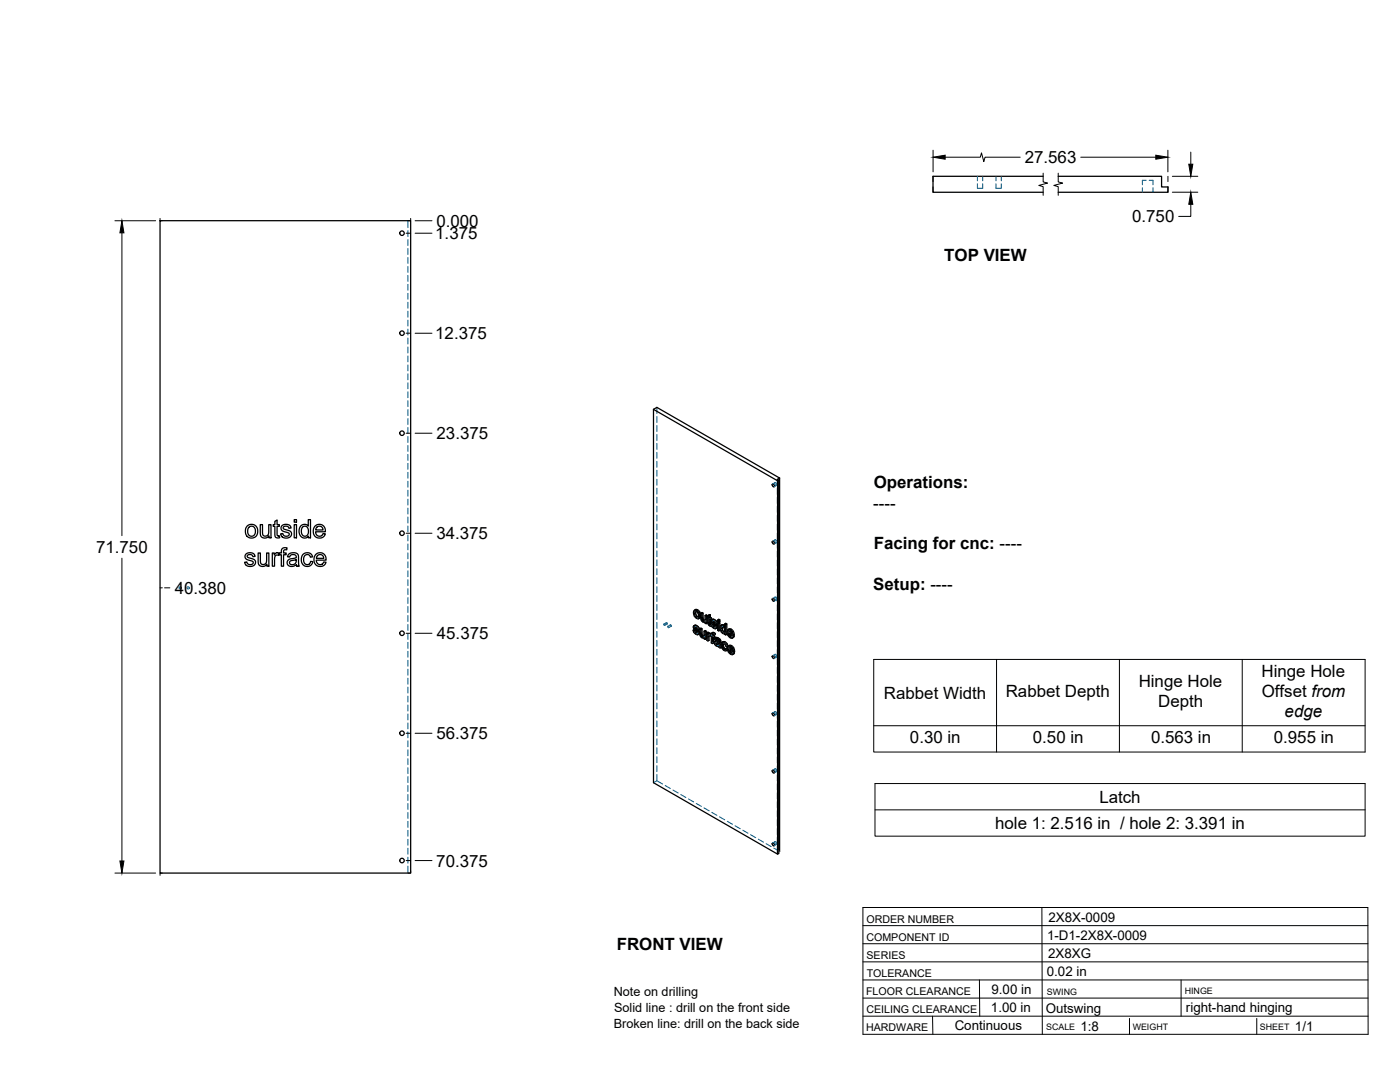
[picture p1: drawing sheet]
<svg xmlns="http://www.w3.org/2000/svg" width="559mm" height="432mm" viewBox="0 0 559 432" stroke-linecap="round" stroke-linejoin="round" font-family="sans-serif">
<!-- layer: Hidden -->
<g fill="none" stroke="#00557f" stroke-width=".4">
<path d="M390.1 73.3v1.8h2.1v-1.8M390.1 70.4v1.8M392.2 70.4v1.8M397.5 73.3v1.8h2.1v-1.8M397.5 70.4v1.8M399.6 70.4v1.8M456 74.9v1.8M457.5 71.9h-1.5v1.8M458.7 71.9h1.5v1.8M460.2 74.9v1.8M162.8 88.1v2.7M162.8 92v2.4"/>
<path d="M162.8 95.6v2.4M162.8 99.2v2.4M162.8 102.8v2.3M162.8 106.3v2.4M162.8 109.9v2.4M162.8 113.5v2.3M162.8 117.1v2.3M162.8 120.6v2.4M162.8 124.2v2.4M162.8 127.8v2.3M162.8 131.3v2.4M162.8 134.9v2.4"/>
<path d="M162.8 138.5v2.4M162.8 142v2.4M162.8 145.6v2.4M162.8 149.2v2.4M162.8 152.8v2.4M162.8 156.3v2.4M162.8 159.9v2.4M162.8 163.5v2.4M162.8 167v2.4M162.8 170.6v2.4M162.8 174.2v2.4M162.8 177.8v2.3"/>
<path d="M262.2 162.6v2.4M262.2 166.2v2.4M262.2 169.8v2.4M262.2 173.4v2.4M262.2 177v2.3M162.8 181.3v2.4M162.8 184.9v2.4M162.8 188.5v2.4M162.8 192v2.4M162.8 195.6v2.4M162.8 199.2v2.4M262.2 180.5v2.4"/>
<path d="M262.2 184.1v2.4M262.2 187.7v2.4M262.2 191.2v2.4M262.2 194.8v2.4M262.2 198.4v2.4M309.3 192.7a.53 .53 0 0 1 .7 .3 .53 .53 0 0 1-.4 .7zM309.3 192.6l-1 .6M310 193.7l-1 .6M310.3 191.3v2.5M310.3 194.9v2.4M310.3 198.5v2.4M162.8 202.8v2.3"/>
<path d="M162.8 206.3v2.4M162.8 209.9v2.4M162.8 213.5v2.4M162.8 217.1v2.3M262.2 202v2.3M262.2 205.5v2.4M262.2 209.1v2.4M262.2 212.7v2.4M262.2 216.2v2.4M262.2 219.8v2.4M309.3 215.5a.53 .53 0 0 1 .7 .3 .53 .53 0 0 1-.4 .7zM309.3 215.5l-1 .5"/>
<path d="M310 216.6l-1 .5M310.3 202.1v2.4M310.3 205.7v2.3M310.3 209.2v2.4M310.3 212.8v2.4M310.3 216.4v2.4M310.3 220v2.3M162.8 220.6v2.4M162.8 224.2v2.4M162.8 227.8v2.4M162.8 231.4v2.3M162.8 234.9v2.4"/>
<path d="M162.8 238.5v2.4M262.2 223.4v2.4M262.2 227v2.3M262.2 230.5v2.4M262.2 234.1v2.4M262.2 237.7v2.4M309.3 238.3a.54 .54 0 0 1 .7 .4 .54 .54 0 0 1-.4 .7zM309.3 238.3l-1 .6M310 239.4l-1 .6M310.3 223.5v2.4M310.3 227.1v2.4M310.3 230.7v2.3"/>
<path d="M310.3 234.3v2.3M310.3 237.8v2.4M162.8 242.1v2.4M162.8 245.6v2.4M162.8 249.2v2.4M162.8 252.8v2.4M162.8 256.3v2.4M162.8 259.9v2.4M262.2 241.3v2.3M262.2 244.8v2.4M262.2 248.4v2.4M262.2 252v2.3"/>
<path d="M262.2 255.5v2.4M262.2 259.1v2.4M266 248.5l-1 .5M266.3 249l-1 .6M267.6 249.4l-1 .5M267.9 249.9l-1 .6M277.1 251.2l.3 1M277.2 250l-.5 .2M277.2 244.2l-.4 .3M277.3 251.3l.3 .3M277.3 250.4l-.5 .3M277.3 249.6l-.5 .3"/>
<path d="M277.4 249.5l-.1 .9 1.3 1.4a.35 .35 0 0 1 .3 .5 .35 .35 0 0 1-.5 .2M277.4 252.2l.8 .7 .8 .1M277.4 252.2l-.4 .2M277.5 251.4l-.1 .1M277.6 250.9l-.5 .2M277.6 245.6l.7 .8 1.1 .2M277.6 245.6l-.5 .3M277.6 250.2h-.1M277.6 250.3l.1-.3h.3l1.2 1.1M277.6 243.2l-.4 1 .4 1.4M277.7 250l-.5 .3M277.9 243.8l-.1 .2"/>
<path d="M277.9 243.8h.7l.6 1v1.1l-.5 .3M277.9 243.8l-.4 .2M278.2 250.1l-.5 .3M278.2 252.9l-.4 .2M278.2 251l.4 .3M278.3 252.8l.4-.3-.5 .3M278.5 243.8l-.5 .3M278.5 246.5l-.5 .3M278.6 250.5l-.5 .2M278.7 251.9l-.5 .3M278.7 250.9l-.4 .3M278.8 253l-.5 .3"/>
<path d="M278.8 252.3l-.4 .3M279 246.1l-.4 .3M279 244.4l-.4 .2M279.1 246.7l-.4 .3M279.2 245.4l-.4 .2M279.8 250.7l.2 3 .8 .6 .7-.1v.5l.4 .2M279.8 253l-.4 .3M280 253.5l-.5 .2M280.2 244.4l.2 2.8 .7 .8h.8v.4l.4 .3M280.2 246.8l-.4 .3M280.2 253.9l-.4 .3M280.4 247.2l-.5 .3"/>
<path d="M280.6 247.7l-.4 .2M280.7 254.3l-.5 .2M281.1 248l-.5 .3M281.1 254l-.2 .1M281.3 253.9l-.5 .3M281.3 254.3l-.2 .2M281.4 253.8l-.5 .2M281.5 251.6l-.1 2-.5 .4M281.5 254.7l-.4 .2M281.5 254.2l-.4 .3M281.5 247.7l-.2 .2M281.7 247.7l-.5 .2"/>
<path d="M281.8 247.5l-.5 .3M281.9 245.4l-.1 2-.4 .3M281.9 248.4l-.4 .3M281.9 248l-.4 .2 .2-.1M282.3 246.2v.4l.5-.3M282.6 252.3v3l.4 .2M282.6 255.3l-.5 .2M282.8 245.9l-.2 .1M283 253l-.5 .2M283.1 245.3v.8l-.3-.2v.4l.3 .2v2.4l.9 .7-.2-.5M283.1 253.4l-.1 .1M283.1 246.5l-.5 .2"/>
<path d="M283.1 246.1l-.5 .3M283.1 248.9l-.4 .2M283.2 252.8l-.2 .1M283.3 253.2l-.5 .3M283.3 249.2l-.4 .2M283.5 253.3l-.4 .2 .2-.3 .5 .4 .2-.3 .4 .4v2.6l.4 .3M283.5 246.7l-.4 .3M283.7 249.5l-.4 .2M284 247l-.5-.3v.5M284 253.2l-.5 .2M284 253.1h-.1M284 253.3l-.5 .2"/>
<path d="M284 249.2l-.2 .1M284 249.6l-.1 .1M284.2 248.9l.4 .9M284.3 247.6l-.5 .2M284.4 256.3l-.5 .3M284.4 253.7l-.5 .3M284.4 247.3l-.5 .2M284.4 248.9l.3 .3M284.4 252.6l-.4 .2M284.4 248.1l-.5 .2M284.5 247.1l-.2 .7 .7 1a1.05 1.05 0 0 1 .9 1.3h-.4l.4-.2M284.5 252.4l-.1 .9-.5-.2"/>
<path d="M284.6 249.8l.7 .7 .8 .1M284.6 249.8l-.5 .2M284.6 249v.1M284.7 248.5l-.5 .3M284.7 247.8l-.1 .1M284.8 247.9v-.3l.5 .1 1 1M284.8 254l-.4 .2M284.8 247.6l-.4 .3M284.9 253l-1.4 .7 .5-.2M285.2 253l-.5 .3M285.3 247.7l-.5 .3M285.3 254.3l-.5-.3v.5"/>
<path d="M285.3 254.7l.5-.3-.2 .5 .4 .2a.88 .88 0 0 1 1 .1 .88 .88 0 0 1 .3 .9l-.5-.1M285.4 248.6l.3 .3M285.4 250.4l.4-.2-.9 .5M285.4 253.2l-.5-.3-.1 .4M285.5 256.2l-.4 .2M285.6 255.8l-.5 .3M285.6 254.9l-.5 .2M285.7 248.1l-.5 .2M285.7 255.7l-.2 .6 .2 .6 .9 .8h.7l.1 .4M285.7 256.9l-.4 .3M285.8 249.6l-.5 .2M285.9 248.5l-.5 .3"/>
<path d="M285.9 250.7l-.5 .2M285.9 256.5l.3-.3a.78 .78 0 0 1 .9 .2 .78 .78 0 0 1 0 .9h-.3M286.1 256.2l-.4 .2 .3-.2M286.2 256.2l-.5 .2M286.2 254.9l-.4 .2M286.4 257.6l-.5 .2M286.7 255l-.5 .3M286.9 257.7l-.5 .3M286.9 248.3v3l.4 .3M286.9 247.1v.6l.4 .3M286.9 251.3l-.5 .3M286.9 247.7l-.5 .3"/>
<path d="M287.1 257.3l-.4 .3M287.2 255.5l-.5 .2M287.2 257.2l-.4 .3 .1-.2M287.3 256.5l-.4 .3M287.3 256.1l-.4 .3M287.3 256l-.4 .2M287.3 257.7l-.4 .2M287.4 258.1l.5 .3M287.4 258.1l-.4 .2M287.9 250.4l-.5 .2M288 251.2l-.5 .3M288 249.6l-.5 .3"/>
<path d="M288.2 249.3l-.3 .7 .2 1.6 .6 .7 .6 .4 .4-.2v.4l.4 .3M288.3 257.1l-.5 .3M288.4 252l-.4 .3M288.4 256.3l-.4 .3M288.5 249.9l-.1 .1M288.5 249.9l.7 .1 .5 1v.9l-.5 .3M288.5 249.8l-.4 .3 .4-.2M288.6 258.4l-.4 .3M288.6 256.1l-.3 .7 .2 1.5 .7 .8 1 .4M288.8 256.8l.6-.2 .7 1 .4 .1M289 256.6l-.5 .3M289 252.6l-.5 .2"/>
<path d="M289 249.9l-.5 .2M289.4 249.8l-.2 .1M289.5 259.3l-.5 .3M289.5 256.6l-.4 .3M289.5 252.2l-.4 .2M289.5 250.4l-.4 .3M289.7 248.8v1.4l-.5-.6M289.7 250.2l-.5 .3M289.7 252.5l-.4 .3M289.7 251.5l-.4 .2M289.7 252.9l-.4 .3M289.9 257l-.5 .3"/>
<path d="M289.9 259h-.3M289.9 259l-.4 .2M290.1 257.6l-.5 .2M290.1 258.6l-.2 .4M290.4 258.7l.2 .2-.2 .4M290.6 258.9l-.2 .1M290.7 252l-.5 .2M290.8 258.6l-.5 .2M291 251l-.3 .8 .3 1.5 .9 1 .9 .1M291 253.3l-.4 .3M291.1 252.3l-.4 .3M291.1 259.9l-.4 .2"/>
<path d="M291.1 257.6l-.3 .6 .3 1.7 .9 .9 .9 .1M291.2 252.9l-.1-.6 2 1.2M291.3 258.9l-.5 .3M291.4 259.5l-.1-.6 1.9 1.1M291.4 251.5l-.2 .2M291.4 251.5l.8 .3 .4 1-.6-.3M291.4 251.5l-.5 .2M291.5 258l-.2 .2M291.5 258l.8 .3 .4 1.1-.6-.4M291.5 258l-.4 .3M291.9 251.5l-.5 .3M291.9 254.3l-.5 .2"/>
<path d="M292 258.1l-.4 .2M292.1 253.9h.2M292.4 253.9l-.4 .2 .3-.2M292.4 252.1l-.4 .3M292.6 258.7l-.5 .2M292.6 252.8l-.5 .2M292.6 253.6l-.1 .1M292.7 254.4l-.5 .3M292.7 253.7l-.4 .2M292.7 259.4l-.4 .2M310.3 241.4v2.4M310.3 245v2.3"/>
<path d="M310.3 248.5v2.4M310.3 252.1v2.4M310.3 255.7v2.4M310.3 259.2v2.4M162.8 263.5v2.4M162.8 267.1v2.4M162.8 270.6v2.4M162.8 274.2v2.4M162.8 277.8v2.4M262.2 262.7v2.4M262.2 266.3v2.3M262.2 269.8v2.4"/>
<path d="M262.2 273.4v2.4M262.2 277v2.4M292.2 260.5h.3M292.5 260.5l-.4 .2M292.5 260.5l-.9 .6M292.7 260.2h-.1M292.8 261l-.5 .2M292.8 260.2l-.3 .3M309.3 261.2a.57 .57 0 0 1 .7 .3 .57 .57 0 0 1-.3 .7l-.4-.3zM309.3 261.1l-1 .6M310 262.2l-1 .6M310.3 262.8v2.4"/>
<path d="M310.3 266.4v2.4M310.3 270v2.4M310.3 273.5v2.4M310.3 277.1v2.4M162.8 281.3v2.4M162.8 284.9v2.4M162.8 288.5v2.4M162.8 292.1v2.3M162.8 295.6v2.4M162.8 299.2v2.4M262.2 280.5v2.4M262.2 284.1v2.4"/>
<path d="M262.2 287.7v2.4M262.2 291.3v2.3M262.2 294.8v2.4M262.2 298.4v2.4M309.3 284a.59 .59 0 0 1 .7 .4 .59 .59 0 0 1-.3 .7l-.5-.6zM309.3 284l-1 .6M310 285.1l-1 .6M310.3 280.7v2.4M310.3 284.2v2.4M310.3 287.8v2.4M310.3 291.4v2.4M310.3 295v2.3"/>
<path d="M310.3 298.5v2.4M162.8 302.8v2.4M162.8 306.4v2.3M162.8 309.9v2.4M162.8 313.5v2.4M162.8 317.1v2.3M262.2 309.1v2.5l2.3 1.3M262.2 302v2.4M262.2 305.5v2.4M262.2 311.6l-1.4 .8M265.5 313.5l2.1 1.2M268.6 315.3l2.1 1.2"/>
<path d="M271.7 317.1l2.1 1.2M274.8 318.9l2.1 1.1M309.3 306.8a.57 .57 0 0 1 .7 .4 .57 .57 0 0 1-.3 .7l-.5-.6zM309.3 306.8l-1 .6M310 307.9l-1 .6M310.3 302.1v2.4M310.3 305.7v2.4M310.3 309.3v2.3M310.3 312.8v2.4M310.3 316.4v2.4M310.3 320v2.3M162.8 320.7v2.3"/>
<path d="M162.8 324.2v2.4M162.8 327.8v2.4M162.8 331.4v2.3M162.8 334.9v2.4M162.8 338.5v2.4M277.9 320.6l2.1 1.2M281 322.4l2.1 1.2M284.1 324.2l2.1 1.2M287.2 326l2.1 1.2M290.3 327.8l2.1 1.2M293.4 329.5l2 1.2M296.5 331.3l2.1 1.2"/>
<path d="M299.6 333.1l2 1.2M302.7 334.9l2 1.2M305.8 336.7l2 1.2M308.9 338.5l2.3 1.3M309.3 335.9a.57 .57 0 0 1 .7 .4 .57 .57 0 0 1-.3 .7l-.4-.5zM309.3 335.9l-1 .6M310 337l-1 .6M310.3 323.6v2.3M310.3 327.1v2.4M310.3 330.7v2.4M310.3 334.3v2.3M310.3 337.8v2.5"/>
<path d="M310.8 340l-.5 .3M162.8 342.1v2.4M162.8 345.7v2.7M310.3 340.3l.5 .3"/>
<circle cx="71.9" cy="234.6" r=".45"/>
<circle cx="75.1" cy="234.6" r=".45"/>
<circle cx="265.2" cy="249.2" r=".27"/>
<circle cx="266.2" cy="248.7" r=".27"/>
<circle cx="266.8" cy="250.2" r=".26"/>
<circle cx="267.8" cy="249.6" r=".27"/>
</g>
<!-- layer: Visible -->
<g fill="none" stroke="#000" stroke-width=".51">
<path d="M416.4 70.4h-44v6.3h44M422.4 70.4h41.2v4.2h2.6v2.1h-43.8M63.9 88.1h100v260.3h-100zM260.8 163.4v149l49.6 28.5 .4-.3v-149l-.5-.3 .9-.5M260.8 163.4l49.6 28.5v149M260.8 163.4l1.4-.8 49 28.2M308.3 193.2l.6 .2 .2 .8-.7-.2zM310.8 191.6l-.4 .3M311.2 190.8v149l-.4 .2M98.7 209.8l1.5-.5a2.65 2.65 0 0 1 2.6 3.7 2.65 2.65 0 0 1-4.6 .4l-.2-1a2.97 2.97 0 0 1 .7-2.6zM99.3 210.5l.8-.5a1.97 1.97 0 0 1 1.9 2 1.97 1.97 0 0 1-2 2l-.7-.5-.4-.8v-1.3zM103.9 209.4h.9v2.9a1.32 1.32 0 0 0 1.3 1.7 1.32 1.32 0 0 0 1.2-1.8v-2.8h.9v5.2h-.8v-.8a1.88 1.88 0 0 1-2.3 .9 1.88 1.88 0 0 1-1.2-2.1z"/>
<path d="M109.7 208.1l.9-.6v1.9h.9v.7h-.9v3.3l.2 .4h.7l.1 .8a1.32 1.32 0 0 1-1.5-.1 1.32 1.32 0 0 1-.4-1.4v-3h-.6v-.7h.6zM112.5 209.8l1.2-.5a1.92 1.92 0 0 1 2.5 1.4l-.9 .1a1.13 1.13 0 0 0-1.1-.9 1.13 1.13 0 0 0-1.1 1l.3 .3a3.4 3.4 0 0 1 2.9 1.4 2.17 2.17 0 0 1-1.6 2.1 2.17 2.17 0 0 1-2.5-1l-.2-.7h.9a1.23 1.23 0 0 0 1.3 1 1.23 1.23 0 0 0 1.2-1.2l-.7-.3a2.3 2.3 0 0 1-2.5-1.6zM117.4 209.4h.9v5.2h-.9zM117.4 207.4h.9v1h-.9zM120 210l1.1-.7a1.79 1.79 0 0 1 1.9 .7v-2.6h.9v7.2h-.8v-.6a2.17 2.17 0 0 1-2.6 .4 2.17 2.17 0 0 1-1.1-2.4zM120.8 210.4l.6-.4a2.12 2.12 0 0 1 1.8 1.5 2.12 2.12 0 0 1-.8 2.3l-.4 .2a2.11 2.11 0 0 1-1.8-1.4 2.11 2.11 0 0 1 .6-2.2zM125.7 210l1.5-.7a2.44 2.44 0 0 1 2.7 2.9h-3.9l.2 1a1.47 1.47 0 0 0 1.4 .8 1.47 1.47 0 0 0 1.3-1.1l1 .1-.3 .7-.9 .8-1 .2a2.8 2.8 0 0 1-2.6-1.7 2.8 2.8 0 0 1 .6-3zM126.5 210.4l.7-.4a1.44 1.44 0 0 1 1.7 1.5h-2.9zM308.3 216.1l.6 .1 .2 .9-.7-.2zM98.1 221.2l1.2-.6a1.92 1.92 0 0 1 2.5 1.4l-.9 .2a1.1 1.1 0 0 0-1.1-1 1.1 1.1 0 0 0-1 1.1l.2 .2a3.4 3.4 0 0 1 3 1.5 2.21 2.21 0 0 1-1.7 2 2.21 2.21 0 0 1-2.5-1l-.2-.6 1-.1a1.23 1.23 0 0 0 1.2 1.1 1.23 1.23 0 0 0 1.2-1.2l-.6-.4a2.3 2.3 0 0 1-2.6-1.5zM103 220.7h.9v2.9a1.32 1.32 0 0 0 1.4 1.7 1.32 1.32 0 0 0 1.1-1.8v-2.8h.9v5.3h-.8v-.8a1.88 1.88 0 0 1-2.2 .8 1.88 1.88 0 0 1-1.3-2.1zM108.7 220.7h.8v.8a1.28 1.28 0 0 1 2-.7l.8-.1v-.6a1.51 1.51 0 0 1 .7-1.4 1.51 1.51 0 0 1 1.6 0l-.2 .7a.82 .82 0 0 0-.8 0 .82 .82 0 0 0-.4 .8v.5h1v.7h-1v4.6h-.9v-4.6h-.8v-.4l-.2 .7a1.18 1.18 0 0 0-1.5 .1 1.18 1.18 0 0 0-.2 1.4v2.8h-.9z"/>
<path d="M115.1 221.3a2.3 2.3 0 0 1 4 .8l.3 3.9h-.9l-.2-.7a1.99 1.99 0 0 1-2.2 .9 1.99 1.99 0 0 1-1.5-2l.1-.2a1.95 1.95 0 0 1 2-1.1h.4a.82 .82 0 0 0 1.1-.8 .82 .82 0 0 0-1.1-.8 1.2 1.2 0 0 0-1.5 1l-.9-.1zM115.7 224l2.6-.7a1.47 1.47 0 0 1-.8 1.9 1.47 1.47 0 0 1-2-.8zM120.9 221.2l1.1-.6 1.6 .1 .8 .6 .4 .9-.9 .2a1.43 1.43 0 0 0-1.8-1 1.43 1.43 0 0 0-.9 1.9l.1 1.1a1.34 1.34 0 0 0 1.5 .9 1.34 1.34 0 0 0 1.2-1.3l.8 .1-.4 1.1a2.47 2.47 0 0 1-3.2 .4 2.47 2.47 0 0 1-.8-3.2zM126 221.3l1.5-.7a2.44 2.44 0 0 1 2.7 2.9h-4l.3 1a1.47 1.47 0 0 0 1.4 .8 1.47 1.47 0 0 0 1.3-1l.9 .1-.3 .7-.8 .7-1 .3a2.8 2.8 0 0 1-2.6-1.7 2.8 2.8 0 0 1 .6-3.1zM126.7 221.7l.8-.4a1.44 1.44 0 0 1 1.7 1.5h-2.9zM308.3 238.9l.6 .2 .2 .8-.7-.2zM276.6 251.5l.7 1.3 .9 .5 .5-.1M276.9 249.8l.6-.3 .8 .2 .9 1.4-.5 .3-.1-.6M277.3 251.3l-.7 .2 .5 .2M277.3 244.8l.3-.9 1 .7 .1 1.6-.7 .2M277.3 252.3l.5 .4 .4-.3M277.4 250.9l1 .9 .5-.2"/>
<path d="M277.4 251.5l-.3 .2 .2 .6 .4-.3M277.5 249.5l-.7 .4v.6l1.4 1.7 .1 .6M277.5 250.2l-.3 .4 .5-.2M277.5 245.7l.5 .7 .5-.3M277.6 251.6l.8 .9M277.6 250.3l.6 .7M277.7 249.9l.5 .4 .5-.2M277.7 250.4l1 1M277.7 250.4h-.5M277.7 244.5l-.4 .3v.5l.2 .4 .4-.2M277.7 249.5l-.7 .2M277.8 252.7l.4 .1"/>
<path d="M277.8 244v1.2l.9 1M277.8 250.6l-.4 .3-.2-.3M278 243.6l.9 .9 .5-.2M278.1 249.7l-.8 .1M278.2 250.3l.4 .5 .4-.3M278.4 251.8l.3 .5 .5-.3M278.5 243.4l-.5 .2-.8-.1M278.6 251.3l.7 1.2-.7 .8M278.7 252.3l.1 .5 .5-.3M278.8 252.8l-.1 .4 .4-.3M278.9 244.5l.3 1.4 .5-.3M279.1 246.7a1.8 1.8 0 0 1-2.3-2l.1-.9 .7-.6 1.4 .5 .7 1.9-.2 .8-.6 .5"/>
<path d="M279.2 245.9l-.1 .8 .4-.3M279.3 250.9l.5 .3 .4-.3M279.7 244.7l.5 .2 .4-.2M279.8 251.2v2.2l.4-.2M279.8 253.4l.2 .4 .4-.2M280 253.8l.3 .3 .5-.2M280.2 244.9v2.3l.5-.3M280.2 247.2l.2 .4 .4-.3M280.3 254.1l.4 .1M280.4 247.6l.3 .3 .5-.3M280.7 247.9l.4 .1M280.9 254l-.6-.7-.1-2.4-.4-.2-.5 .2 .1 2.7 .8 .9h.9v.4l.3 .3"/>
<path d="M281.1 254.5l-.2 .1M281.4 247.7l-.7-.6-.1-2.4-.4-.3-.5 .3 .1 2.5 .8 1.1 .9-.1M281.4 252.2v3l.5-.3v-3l-.4-.3-.5 .3v1.9l-.3 .4 .2-.1M281.5 248.2v.5l.4 .2M281.5 248.3l-.2 .1M281.9 245.9v3l.4-.2v-3.1l-.4-.2-.5 .3v1.9l-.3 .4 .2-.1M281.9 251.9l-.5 .3-.4-.3M282.3 245.6l-.4 .3-.5-.2M282.3 246.6l.3 .1 .2 2.7 .7 .5 .4-.2M282.6 246l-.3 .2 .3 .2v-.8l.9-.3v1l.5 .3v.4l-.5 .2v-.3M283 253.5l-.4 .7 .4-.2M283 252.9l-.4-.6-.5 .2v3l.5 .3"/>
<path d="M283 252.5l-.5 .3-.4-.3M283.1 253.5l-.1 2-.4 .3v-1.6M283.1 253.5l.4 .2M283.1 253.5l-.5 .2M283.1 245.6v1l.4-.3M283.1 253l.4 .4M283.3 252.7l-.8 .5v-.4M283.3 249.3l.2 .1M283.5 249.4l.1 .5M283.5 252.8l.4 .3M283.5 252.8l-.8 .2M283.5 252.8l-.7 .2"/>
<path d="M283.5 245.3l-.9 .3M283.5 253.3v.4M283.5 253.7l.4 .3v2.6l.5 .2M283.5 253.5l-.1 .3M283.5 248.8l-.4 .2v-2l.4 .2 .3 1.9M283.6 248.9l-.5 .1M283.8 249.1l.8 1.4 .6 .4 .6-.1M283.8 249.1l-.6 .1M283.8 249.1h.1M283.8 249.3l-.3 .1M284 246.6l-.5 .3-.4-.3M284 247.4l.6-.3 .8 .3 .9 1.3-.5 .3-.1-.6"/>
<path d="M284.1 252.7l.8-.3 .6 .4-.5 .7v-.5M284.3 248h.5l1 1M284.4 253.8l.5 .3 .4-.2M284.4 248.9l-.6 .2 .4 .2M284.4 249.9l.5 .4 .4-.3M284.5 248.5l1 .9 .5-.2M284.6 249.1l-.4 .2 .1 .4 .1 .2 .5-.3M284.6 247.9l-.3 .3 .5-.3 .6 .7M284.6 247.1l-.7 .5v.6l1.6 2M284.6 252.4l-.6 .4-.1 .8-.4-.3 .4-.2M284.6 252.8l.4 .2 .5-.2M284.7 249.2l.8 .9"/>
<path d="M284.8 253.3l.5 1-.4 .2v-.4M284.8 254.5v2.1l-.4 .2v-2.6l.5 .3M284.8 247.5l.5 .4 .5-.2M284.9 247.1l-.8 .3M284.9 250.3l.4 .1M284.9 248.2l-.4 .3-.2-.3M285 253.5l-.6-.3v.6l.4-.2M285.1 252.5l-.5 .3-.4-.2M285.2 247.3l-.8 .1M285.3 256l.6-.3 .9 .3M285.3 247.9l.4 .5 .4-.2M285.4 254.7l1-.2 1.2 .9 .3 3-.5 .2-.1-.4"/>
<path d="M285.5 250.2l-.1 .2M285.5 249.4l.3 .5 .5-.3M285.6 256.5l.1-.1a.86 .86 0 0 1 1.1 1M285.6 257.1l.4 .4 .5-.3M285.7 256.4l-.2 .3M285.7 248.9l.7 1.2-.7 .8M285.8 249.9l.1 .5 .5-.3M285.8 255.7l-.7 .5 .1 .9 .9 .8h.8l.5 .7M285.9 250.4l-.1 .4 .5-.3M285.9 256.5l-.4 .2 .1 .4 .5-.2M286 256.5l.8 .8M286 255.2l-.4 .2a.8 .8 0 0 1 .9 0 .8 .8 0 0 1 .4 .8l-1.2-.3"/>
<path d="M286 255.1v.1M286 257.5l.5 .1M286.1 255.7l-.7 .2M286.2 254.4l-1 .4-.1 .3 .5 .3M286.3 254.9l.5 .4 .5-.3M286.4 248.6l.5 .2 .4-.2M286.5 257.6l.3-.1zM286.7 254.6l-.4 .3-.6-.3M286.8 255.3l.3 .4 .5-.3M286.9 247.7v.5l.4-.2v-.6l-.4-.3-.5 .3v.6l.5 .2M286.9 248.3l.4 .3v3l-.4 .2v-3M286.9 248.3l-.5 .3v3l.5 .2"/>
<path d="M287.1 255.7l.2 .4 .4-.3M287.3 256.1v2.1l.5-.3M287.3 247.4l-.4 .3-.5-.3M287.8 249.6l.7-.3 .7 .3M287.9 250.9l.3-.9 .9 .8 .1 1.4-.2 .3-.4-.1M288.1 251.9l.5 .5 .4-.2M288.2 256.3l.7-.3 .6 .2 .7 .6 .3 .9-.4 .3-.4-.9M288.3 257.6l.2 1 .5-.3M288.3 250.6l-.4 .3v.5l.2 .5 .4-.3M288.4 249.3l-.9 .7v1.5l.7 1.1 .7 .4 .4-.2v.4l.4 .2M288.4 250v1.3l.8 .9M288.5 258.6l.5 .6 .5-.3"/>
<path d="M288.5 249.7l.4 .3M288.8 257.3l-.5 .3 .1-.4a.64 .64 0 0 1 .7-.4 .64 .64 0 0 1 .5 .7l.5 .5M288.8 256.8l.1 1.4 .7 .8M288.9 256l-.5 .3a2.08 2.08 0 0 0 1.4 3.4M289 249.4l-1.1 .1M289 256.5l.7 .6 .5-.3M289.2 249l.5 .3 .4-.3M289.3 252.8l-.2 .1M289.5 256.2l-.5 .3-.6-.2M289.7 249.3v4.1l.4-.2v-4.2l-.4-.2-.5 .2v1.5l-.3-.5 .3-.1M289.7 258.8l-.2 .4h-.5M290.4 259l-.6 .7 .6-.4"/>
<path d="M290.4 258.7l-.7 .1 .4 .3M290.9 253.5l.6 .6 .4-.3M291.1 251.9l-.4 .3 1.4 .8-.7-1.2-.5-.1-.2 .5M291.2 251.7l-.1 .2 .9 .6M291.2 252.9l.9 1M291.3 258.5l-.5 .3 1.5 .8-.6-1.2-.6-.1-.3 .5M291.3 258.2v.3l.8 .5M291.4 253.3l-.5 .2-.2-.9 1.9 1.1M291.4 259.5l.8 1M291.4 251.4l.9 .8 .4-.2M291.5 254.1l.4 .1M291.5 259.8l-.5 .3-.2-.9 2 1.1"/>
<path d="M291.6 257.9l.8 .9 .5-.2M291.9 251.1l-1.3 .2M292 257.7l-1.3 .1M292.1 253.9l.5 .3 .5-.3M292.1 253.9l-.1 .2M292.3 252.2l.3 1.4 .5-.3M292.4 258.8l.4 1.4 .4-.3M292.5 253.7l-.4 .2M292.6 253.6l.5-.1v-.5l-.7-1.5-1-.6-.8 .4-.4 1.1 .4 1.3 1.3 1 .7-.5M292.7 253.7l.3 .4-.7 .5M291 260.1l.6 .5 .4-.2M291.6 260.6l.4 .2"/>
<path d="M292.3 260.4l.4 .4 .5-.3M292.3 260.4l-.2 .3M292.6 260.2l-.3 .2M292.8 260.2l.4-.2v-.5l-.7-1.4-1-.6-.8 .3-.4 1 .4 1.3 1.2 1.1h.6l.2-.4M292.8 260.2l.3 .5-.7 .5M308.3 261.8l.6 .1 .2 .8-.7-.1zM308.3 284.6l.6 .2 .2 .8-.7-.2zM308.3 307.4l.6 .2 .2 .8-.7-.1zM308.3 336.5l.6 .2 .2 .8-.7-.2z"/>
<circle cx="160.5" cy="93.1" r=".9"/>
<circle cx="160.5" cy="133" r=".9"/>
<circle cx="160.5" cy="172.9" r=".9"/>
<circle cx="160.5" cy="212.8" r=".9"/>
<circle cx="160.5" cy="252.7" r=".9"/>
<circle cx="160.5" cy="292.6" r=".9"/>
<circle cx="160.5" cy="343.4" r=".9"/>
</g>
<!-- layer: Reference -->
<g fill="none" stroke="#000" stroke-width=".4">
<path d="M372.4 70.4v2.1M372.4 74.6v2.1M466.2 70.4v2.1M466.2 74.6v2.1M63.9 87.2v.9h.9M162.1 93.1h1.8M163.9 87.2v.9h-.9M162.1 133h1.8M162.1 172.9h1.8M162.1 212.8h1.8M63.9 234.6h.9M162.1 252.7h1.8"/>
<path d="M162.1 292.6h1.8M64.8 348.4h-.9v.9M162.1 343.4h1.8M163.9 347.5v.9h-.9"/>
</g>
<!-- layer: Hidden Narrow -->
<path d="M278.2 251.5l-.4 .3M279.8 252.5l-.5 .3M280.2 246.3l-.5 .2M281.5 253.2l-.5 .3M281.9 247l-.5 .3M283.1 248.2l-.5 .3M284.4 253l-.5 .3M284.8 253.3h.1M285.3 249.1l-.4 .3M286.6 256.3l-.5 .2M287.3 256.7l-.4 .3" fill="none" stroke="#000" stroke-width=".4"/>
<!-- layer: Visible Narrow -->
<path d="M278.2 251l-.4 .2M280.2 252.6l-.4 .3M280.6 246.4l-.4 .2M283.5 248.5l-.4 .3M284.8 253.3l-.4 .2M285.3 248.6l-.4 .2M286.5 255.8l-.4 .3M287.8 256.3l-.5 .3M287.8 257l-.5 .3" fill="none" stroke="#000" stroke-width=".4"/>
<!-- layer: Titleblock -->
<g fill="none" stroke="#000" stroke-width=".4">
<path d="M344.4 362.2h201.6l.1 50.6h-201.7zM344.4 376.6h201.6M344.4 369.4h201.6M415.9 362.2l.1 50.6M344.4 383.9h201.6M344.4 398.3h201.6M344.4 391.1h201.6M390.9 391.1l.2 14.4M471.4 391.1v14.4M344.4 405.5h201.7M372.2 405.5l.1 7.3M450.8 406.4v6.4"/>
<path d="M501.6 406.4v6.4"/>
</g>
<!-- layer: FD_Dimensions -->
<g fill="none" stroke="#000" stroke-width=".4">
<path d="M372.4 59.9v8.7M466.2 59.9v8.7M377.3 62.7h14l.5-1.7 .9 3.5 .5-1.8h14M431.4 62.7h29.9M467.9 70.4h10.2M467.9 76.7h10.2M475.3 60.7v4.8M45.9 88.1h16.2M48.7 92.9v120.9M165.7 88.1h6.7M165.7 93.1h6.7M475.3 81.5v4.9h-4.8"/>
<path d="M165.7 133h6.7M165.7 172.9h6.7M165.7 212.8h6.7M48.7 222.8v120.8M65.7 234.6h2.1M165.7 252.7h6.7M165.7 292.6h6.7M45.9 348.4h16.2M165.7 343.4h6.7"/>
</g>
<path d="M372.4 62.7l4.9-.8v1.6zM461.3 61.9l4.9 .8-4.9 .8zM474.5 65.5h1.6l-.8 4.9zM48.7 88.1l.8 4.8h-1.6zM475.3 76.7l.8 4.8h-1.6zM47.9 343.6h1.6l-.8 4.8z" fill="#000" stroke="#000" stroke-width=".4"/>
<!-- layer: Break Lines -->
<path d="M416.4 69.1v3.5l1.7 .5-3.5 .9 1.8 .5v3.5M422.4 69.1v3.5l1.7 .5-3.5 .9 1.8 .5v3.5" fill="none" stroke="#000" stroke-width=".4"/>
<!-- layer: Custom Tables -->
<path d="M348.7 263.2h196.2v36.9h-196.2zM397.8 263.2v36.9M446.8 263.2v36.9M495.8 263.2v36.9M348.7 289.6h196.2M349.2 312.7h195.7v21h-195.7zM349.2 323.2h195.7" fill="none" stroke="#000" stroke-width=".4"/>
<g font-size="6.7">
<text x="409" y="65.1">27.563</text>
<text x="451.9" y="88.7">0.750</text>
<text x="173.7" y="95.4">1.375</text>
<text x="174.2" y="90.5">0.000</text>
<text x="376.9" y="104.1">TOP VIEW</text>
<text x="173.7" y="135.4">12.375</text>
<text x="174.3" y="175.3">23.375</text>
<text x="348.7" y="194.9">Operations:</text>
<text x="348.5" y="203">----</text>
<text x="174.2" y="215.2">34.375</text>
<text x="38.4" y="220.6">71.750</text>
<text x="348.7" y="219.2">Facing for cnc: ----</text>
<text x="69.7" y="237">40.380</text>
<text x="348.5" y="235.3">Setup: ----</text>
<text x="174.4" y="255.1">45.375</text>
<text x="454.5" y="274.1">Hinge Hole</text>
<text x="503.6" y="270">Hinge Hole</text>
<text x="352.8" y="278.8">Rabbet Width</text>
<text x="401.4" y="278.2">Rabbet Depth</text>
<text x="503.6" y="278.2">Offset from</text>
<text x="462.3" y="282.2">Depth</text>
<text x="512.8" y="286.2">edge</text>
<text x="174.2" y="295">56.375</text>
<text x="363.2" y="296.5">0.30 in</text>
<text x="412.3" y="296.5">0.50 in</text>
<text x="459.4" y="296.5">0.563 in</text>
<text x="508.4" y="296.5">0.955 in</text>
<text x="438.8" y="320.3">Latch</text>
<text x="397.2" y="330.9">hole 1: 2.516 in / hole 2: 3.391 in</text>
<text x="174.1" y="345.8">70.375</text>
<text x="246.2" y="379.1">FRONT VIEW</text>
</g>
<g font-size="5.3">
<text x="418.5" y="367.9">2X8X-0009</text>
<text x="417.9" y="375">1-D1-2X8X-0009</text>
<text x="418.4" y="382.3">2X8XG</text>
<text x="417.8" y="389.5">0.02 in</text>
<text x="395.8" y="396.8">9.00 in</text>
<text x="395.5" y="403.7">1.00 in</text>
<text x="417.4" y="404.1">Outswing</text>
<text x="473.4" y="403.8">right-hand hinging</text>
<text x="381.1" y="411">Continuous</text>
<text x="431.3" y="411.5">1:8</text>
<text x="516.9" y="411.5">1/1</text>
</g>
<g font-size="5.1">
<text x="245" y="397.3">Note on drilling</text>
<text x="245.1" y="403.8">Solid line : drill on the front side</text>
<text x="245" y="410.3">Broken line: drill on the back side</text>
</g>
<g font-size="4.3">
<text x="345.8" y="368.4">ORDER NUMBER</text>
<text x="345.8" y="375.5">COMPONENT ID</text>
<text x="345.8" y="382.7">SERIES</text>
<text x="345.9" y="389.9">TOLERANCE</text>
<text x="345.7" y="397.2">FLOOR CLEARANCE</text>
<text x="345.8" y="404.4">CEILING CLEARANCE</text>
<text x="345.7" y="411.6">HARDWARE</text>
</g>
<g font-size="3.5">
<text x="417.9" y="397">SWING</text>
<text x="472.9" y="396.7">HINGE</text>
<text x="417.5" y="410.9">SCALE</text>
<text x="452.1" y="410.9">WEIGHT</text>
<text x="502.9" y="410.9">SHEET</text>
</g>
</svg>
